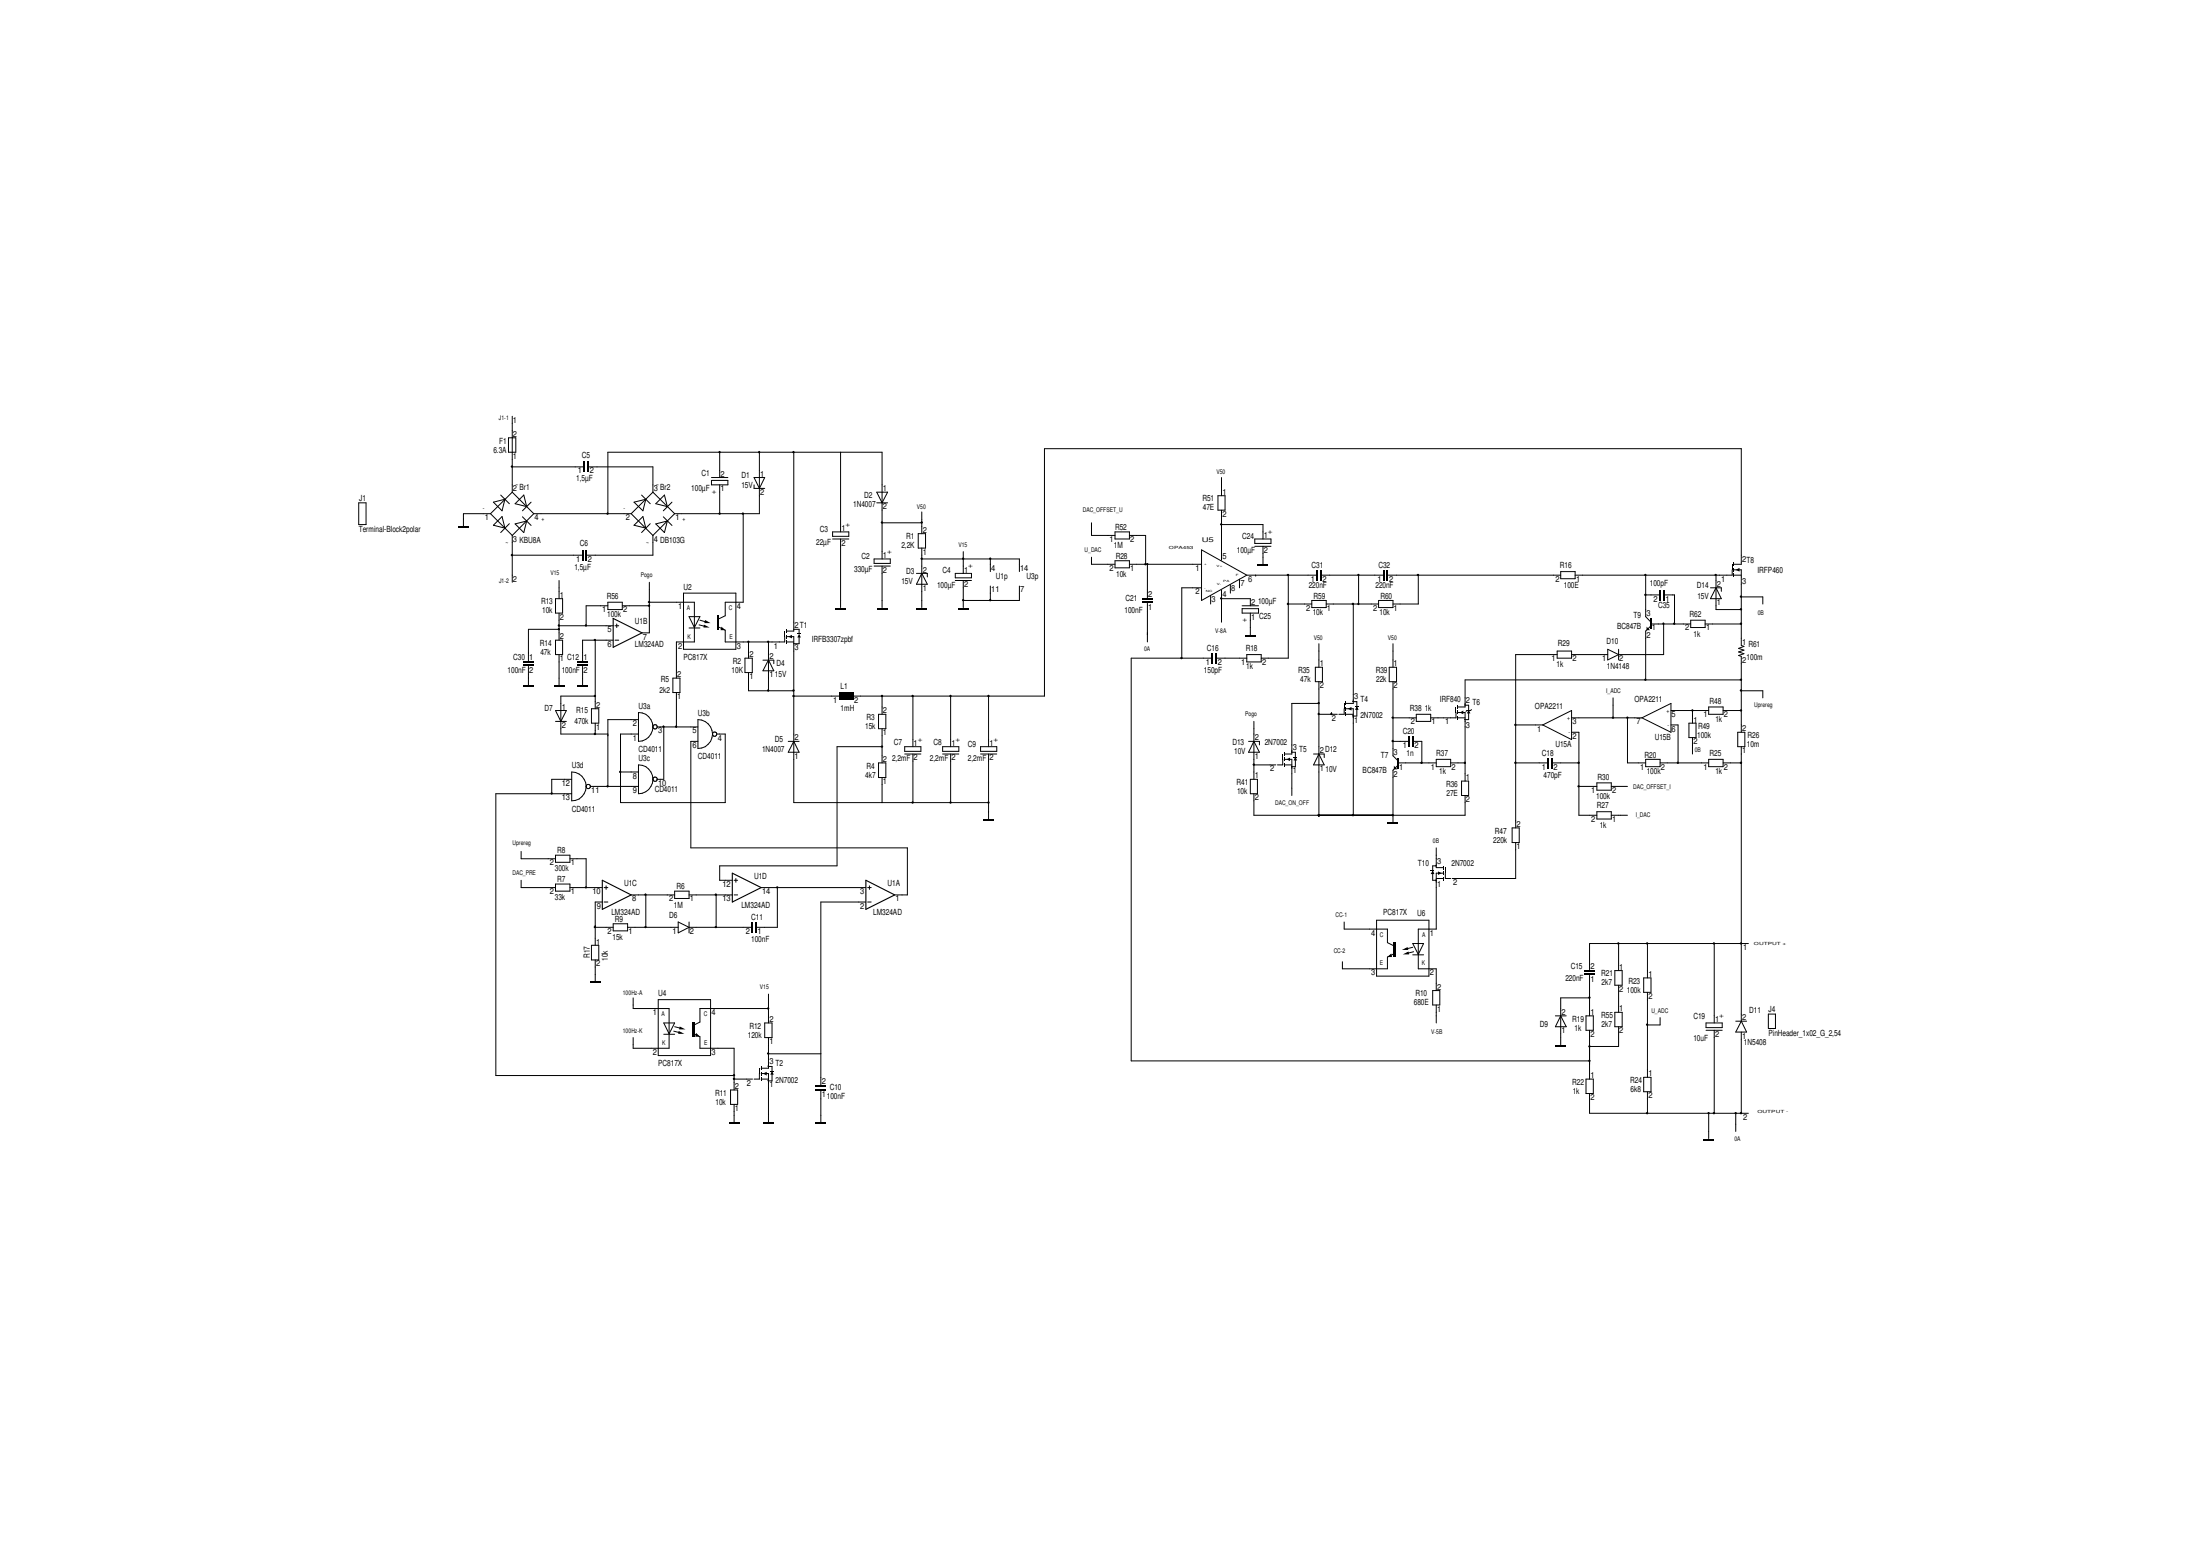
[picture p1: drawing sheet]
<svg xmlns="http://www.w3.org/2000/svg" width="420mm" height="297mm" viewBox="0 0 420 297" stroke-linecap="round" stroke-linejoin="round" font-family="sans-serif">
<g fill="none" stroke="#000" stroke-width=".34">
<path d="M111.5 88v2.1M112.2 88v2.1M87.4 100.6h2.1M111.2 104.9v2.1M111.8 104.9v2.1M217.9 114.2h2.1M217.9 114.9h2.1M239.9 107.8h2.1M251.3 108.7v2M252 108.7v2M264.1 108.7v2M264.8 108.7v2"/>
<path d="M316.8 112.5v2.1M317.5 112.5v2.1M99.8 127h2.1M99.8 126.3h2.1M110.1 127h2.1M110.1 126.3h2.1M231.4 124.5v2.1M232 124.5v2.1M237.6 121.3h2M187.6 156.4h2.1M264.8 157.1h2M268.9 140.4v2.1"/>
<path d="M269.6 140.4v2.1M295.4 144.5v2.1M296.1 144.5v2.1M144.2 175.9v2.1M112.5 187.4h2.1M296.8 199.5h2.1M302.3 185.2h2.1M302.3 185.9h2.1M139.1 214.3h2M145.6 214.3h2.1M155.6 214.3h2M155.6 207.2h2"/>
<path d="M155.6 207.9h2"/>
</g>
<g fill="none" stroke="#000" stroke-width=".19">
<path d="M97.7 79.4v14.5M68.5 95.9h1.3v4.2h-1.3zM93.6 98h-5.2v2.4M93.6 98l4.1 4.2M94.1 95.8l2.3-.6-.6 2.3zM95.5 94.4l1.7 1.7M97 83.5h1.4v2.8h-1.4zM97.2 99.9l-1.7 1.7M97.7 89.1h13.6M97.7 93.9l4.2 4.1M97.7 93.9l-4.1 4.1M98.3 99.9l2.2-.5-.6 2.2z"/>
<path d="M98.3 96.1l1.6-1.7 .6 2.2zM99.7 98.6l1.6 1.6M101.3 95.8l-1.6 1.7M101.9 98h18.5M101.9 98l-4.2 4.2M112.4 89.1h12.2v4.8M116 98v-11.7h52.3v20.3M120.4 98l4.2 4.2M121 95.8l2.2-.6-.5 2.3zM122.4 94.4l1.7 1.7M124.1 99.9l-1.7 1.7M124.6 93.9l4.1 4.1"/>
<path d="M124.6 93.9l-4.2 4.1M125.1 99.9l2.2-.5-.5 2.2zM125.1 96.1l1.7-1.7 .5 2.2zM126.6 98.6l1.6 1.6M128.2 95.8l-1.6 1.7M128.7 98l-4.1 4.2M135.8 91.1h3.1M135.8 91.7h3.1v.8h-3.1zM137.3 86.3v4.8M137.3 92.5v5.5M141.8 98v16.9h-3.4v2.6l-1.2 .5M143.9 92.5v.7h2"/>
<path d="M143.9 91.1h2l-1 2.1zM144.9 86.3v11.7h-16.2M151.5 86.3v34.1h-1.4M160.4 86.3v15.2M167.3 95.9h2.1M167.3 93.9h2.1l-1.1 2zM168.3 99.7h7.6M175.9 97.7v4.1M208.3 99.7v2.5h4.5M232.4 94.6h1.4v2.7h-1.4zM233.1 91.1v3.5M233.1 97.3v9.6"/>
<path d="M94.1 100.2l1.7-1.6 .6 2.2zM97.7 102.2v8.9M97.7 105.9h13.3M106 114.2h1.4v2.8h-1.4zM106.7 110.7v3.5M106.7 117v5.1M106.7 119.4h10.3M116 115.6h-4.2v3.8M116 114.9h2.7v1.4h-2.7zM117.3 119.4h.8M117.7 119v.7M118.7 115.6h5.2"/>
<path d="M121 100.2l1.7-1.6 .5 2.2zM123.9 114.9h8.6v7.6h-3.4v6.9M123.9 111.1v9.6h-1.4M124.6 102.2v3.7h-12.6M130.4 113.2h10v10.7h-10zM131.5 119.8h2.1M131.5 117.6h2.1l-1.1 2.1zM133.4 119.2l1.3 .3M133.6 118.3l1.3 .4M137.2 119.7l1.2 .5v2.3h11.3v-1M158.9 102.8h3.1M158.9 101.5h3.1v.8h-3.1z"/>
<path d="M160.4 102.8v13.1M166.8 108h3.1M166.8 106.6h3.1v.9h-3.1zM168.3 108v7.9M174.9 109.4h2.1v.7M175.2 101.8h1.4v2.8h-1.4zM175.9 106.6h18.6v2.5M175.9 104.6v11.3M175.9 109.4l1.1 2.1h-2.1zM182.3 110.7h3.1M182.3 109.4h3.1v.8h-3.1zM183.8 105.2v4.2"/>
<path d="M183.8 110.7v5.2M189 106.6v2.5M189 111.8v2.8M194.5 111.8v2.8h-10.7M208.3 106.3v1.4h4.5M212.8 101.5h2.7v1.3h-2.7zM212.8 107h2.7v1.3h-2.7zM215.5 107.7h13.7M215.5 102.2h3.1v5.5M218.9 107.7v6.3M218.9 115.1v7.4M229.2 112.1h-3.7v13.5"/>
<path d="M229.3 104.9l8.6 4.8-8.6 4.9zM231 113.6v1.6M233.1 114.2h5.5v1.4M233.1 100.1h7.9v2.7M233.1 112.6v6.1M234.8 111.5v1.7M236.5 110.5v1.6M237 115.6h3.2M237 116.1h3.2v.9h-3.2zM238 109.7h13.2M238.6 117v4.1M239.4 104.2h3.1"/>
<path d="M239.4 102.8h3.1v.9h-3.1zM239.6 109.7h.1M241 104.2v3.5M245.8 109.7v15.9h-5.1M245.8 115.2h4.5M250.3 114.6h2.8v1.3h-2.8zM252.2 109.7h11.7M253.1 115.2h10M258.2 115.2v19h-1.4M259.2 109.7v5.5M263.1 114.6h2.7v1.3h-2.7zM264.9 109.7h32.9"/>
<path d="M270.6 109.7v5.5h-4.8M297.8 109.1h2.8v1.3h-2.8zM314 113.5h2.6M314 109.7v7.9l1 1.1M315 119.4l-1 1v9.3M315 119h7.6M317.5 119v5.9h-8.6M317.6 113.5h1.9v5.5M322.6 118.3h2.8v1.4h-2.8zM325.4 119h6.9M326.4 112.1h2.1v.7M327.4 109.7v6.6h4.9"/>
<path d="M327.4 112.1l1.1 2.1h-2.1zM330.5 108.7v1h-29.9M330.9 107.7h1.4v-22.1h-133v47.2h-36.5M330.9 108.7h1.4v14.4l.5 .2-1 .4 1 .3-1 .4 1 .3-1 .4 .5 .1v14.5M330.9 109.7h1.4M332.3 113.9h4.1v1.3M100.8 127.1v3.6M106 122.1h1.4v2.8h-1.4zM106 135.6h2.1l-1.1 2zM106 137.6h2.1M106.7 120.1h-5.9v6M106.7 124.9v5.8"/>
<path d="M111.2 127.1v3.6M112.9 135.2h1.4v2.8h-1.4zM113.6 122.1v13.1M113.6 138v2M113.6 132.8h-6.6v7.2h9M117 122.1h-5.8v4M117.3 122.1h.8M121.8 137.3h-5.8v12.7M121.8 135.9a2.75 2.75 0 0 1 2.8 2.8 2.75 2.75 0 0 1-2.8 2.7zM125.4 138.7h7.8M126.7 138.7v10h-1.3M128.4 129.4h1.4v2.7h-1.4z"/>
<path d="M129.1 132.1v6.6M133.2 137.3a2.75 2.75 0 0 1 2.8 2.7 2.75 2.75 0 0 1-2.8 2.8zM142.2 125.6h1.4v2.7h-1.4zM142.8 122.5v3.1M142.8 128.3v3.5h8.7M145.6 125.9h2.1v.7M146.6 122.5v9.3M146.6 125.9l1.1 2.1h-2.1zM150.1 121.5h1.4v31.6h37.1M150.1 122.5h1.4M151.5 132.8h8.6M151.5 120.1h1v.8"/>
<path d="M152.5 121.5v1.3h-1M167.6 136.3h1.4v2.7h-1.4zM168.3 132.8v3.5M168.3 139v6.5M174.2 132.8v9.7M181.4 132.8v9.7M188.6 132.8v9.7M231.2 125.6h-15.3v76.8h87.4M232.2 125.6h5.7M237.9 124.9h2.8v1.4h-2.8zM239.3 137.6v11.1M251 127.3h1.3v2.7h-1.3z"/>
<path d="M251.7 134.2h-5.2v9.6h-1.3M251.7 136.3h3.5M251.7 122.8v4.5M251.7 130v25.5M254.1 135.9v.4M256.5 135.2v1.1h-1M256.8 136.3h1.4M256.8 135.2h1.4v20.3M258.2 133.9h.7v2.7h-.7M265.1 127.3h1.4v2.7h-1.4zM265.8 136.9h4.5M265.8 122.8v4.5"/>
<path d="M265.8 130v14.2l1 1M270.3 136.3h2.7v1.3h-2.7zM277.8 135.9v1h-4.8M278.2 136.9h1.4M278.2 135.9h1.4v13.1M279.6 134.5h.6v2.8h-.6M280.8 135.4l-.2 .2h-.7l-.2 .1M289.2 138.3h5.2M294.4 138.3l5.5-2.7v5.5zM297.1 124.2h2.8v1.4h-2.8zM297.1 124.9h-7.9v33M299.9 136.9h13.4"/>
<path d="M299.9 139.7h1.4v15.8h3.4M299.9 124.9h6.9M306.8 123.9l2.1 1-2.1 1zM307.8 133.1v3.8M308.9 123.9v2M310.6 136.9v8.6h3.4M313.3 136.9l5.6-2.7v5.5zM318.9 138.3h1.3v7.2M318.9 135.6h7.2M322.3 138h1.3v2.7h-1.3zM323 135.6v2.4M326.1 134.9h2.7v1.4h-2.7z"/>
<path d="M328.8 135.6h3.5M331.6 139.7h1.4v2.8h-1.4zM332.3 131.8h4.1v1.3M332.3 129.7h-52.7v5.2h-1.4M109.1 151.4h-14.5v53.8h45.5M109.1 148.7h-3.8v2.7M109.1 147.3a2.75 2.75 0 0 1 2.7 2.7 2.75 2.75 0 0 1-2.7 2.8zM112.6 150h9.2M118.4 147.3h3.4M121.8 145.9a2.75 2.75 0 0 1 2.8 2.8 2.75 2.75 0 0 1-2.8 2.7zM121.8 140h-3.4v13.1h20v-13.1h-1.6M133.2 141.4h-1.4v20.4h41.3v8.9h-2.4"/>
<path d="M150.4 141.4h2.1M151.5 141.4l1 2.1h-2.1zM167.6 145.5h1.4v2.8h-1.4zM168.3 142.5h-8.6v22.7h-22.4v2.7h2.4M168.3 148.3v4.8M172.6 143.8h3.1M172.6 142.5h3.1v.8h-3.1zM174.2 143.8v9.3M179.9 143.8h3.1M179.9 142.5h3.1v.8h-3.1zM181.4 143.8v9.3M187.1 143.8h3.1"/>
<path d="M187.1 142.5h3.1v.8h-3.1zM188.6 143.8v12.5M238.3 141.4h2v.7M238.6 148.7h1.3v2.7h-1.3zM239.3 151.4v4.1h40.3v-3.7M239.3 141.4l1 2.1h-2zM239.3 145.9h4.2M244.8 144.9v1h-1M245.2 144.9h1.3v6.9M245.2 145.9h1.3M246.5 143.5h.7v2.8h-.7M250.7 143.8h2v.7"/>
<path d="M251.7 155.5h.1M251.7 143.8l1 2.1h-2zM265.8 141.4h2.9M266.8 145.5h7.3M266.8 145.9l-1 1v10M269.7 141.4h1.6v4.1M274.1 144.9h2.7v1.4h-2.7zM276.8 145.5h2.8M278.9 149h1.3v2.8h-1.3zM288.5 157.9h1.4v2.8h-1.4zM289.2 145.5h6M296.3 145.5h5"/>
<path d="M301.3 150h3.4M304.7 149.4h2.8v1.3h-2.8zM304.7 154.9h2.8v1.4h-2.8zM307.5 150h3.1M307.5 155.5h3.1M314 144.9h2.8v1.4h-2.8zM316.8 145.5h9.3M323 140.7v3.1M326.1 144.9h2.7v1.4h-2.7zM328.8 145.5h3.5M332.3 142.5v52.3M99.4 162.4v1.4h6.6"/>
<path d="M99.4 167.9v1.4h6.6M106 163.2h2.8v1.3h-2.8zM106 168.7h2.8v1.3h-2.8zM108.8 163.8h3v5.5M108.8 169.3h6.1M113.6 176.9h3.4M114.9 172.1h-1.3v8.2M115.3 169.3h.7M115.3 172.1h.7M115.7 169v.7M117 176.2h2.8v1.4h-2.8zM119.8 176.9h9.6"/>
<path d="M120.4 170.7h8.3M123.2 170.7v6.2M128.7 170h2.8v1.4h-2.8zM129.4 175.9l2.1 1-2.1 1.1zM131.5 176.9h11.8M131.5 175.9v2.1M131.5 170.7h8.2M136.7 170.7v6.2M140.1 167.9h.7M140.1 170.7h.7M140.4 167.6v.7M145.2 169.3h20"/>
<path d="M148.3 169.3v7.6h-3.9M165.2 172.1h-8.6v35M165.6 169.3h.6M165.6 172.1h.6M165.9 169v.7M256.5 175.9v1.3h8.3v2.6l1.1 .6M262.7 175.6h10v10.6h-10zM274.1 161.8v3.7h1.3M274.1 165.2h-.7v2.7h.7M274.1 167.6h1.3M275.4 166.6h-1.3v10.6h-3.5v7.6h3.5v4.2M275.8 166.6v1h1"/>
<path d="M289.2 160.7v6.9h-12.1M112.9 180.3h1.4v2.8h-1.4zM113.6 183.1v4.1M120.8 190.4v2h6.9v7.6h-6.9v-2M125.6 190.7h10v10.7h-10zM126.7 195.2h2l-1 2zM126.7 197.3h2M128.6 196.7l1.3 .4M128.7 195.9l1.4 .3M132.5 197.2l1.1 .6v2.2h6.5v7.9M145.9 195.2h1.4v2.8h-1.4zM146.6 189.7v5.5"/>
<path d="M146.6 198v5.8h-1.4M146.6 192.4h-13v2.6l-1.1 .5M265.9 182l-1.1 .6v2.2h-8.6v-1.3M269.6 180.7l-1.4 .4M269.6 182.2h2.1M269.6 180h2.1l-1.1 2.1zM269.7 181.6l-1.3 .3M273.4 189h1.3v2.7h-1.3zM274.1 191.7v3.5M296.8 193.8h2.1M297.8 193.8l1.1 2.1h-2.1zM302.6 193.8h1.4v2.8h-1.4z"/>
<path d="M303.3 190.4h-5.5v8.9M303.3 186.1v7.7M303.3 196.6v9.3M308.1 185.2h1.4v2.8h-1.4zM308.1 193.1h1.4v2.8h-1.4zM308.9 180v5.2M308.9 188v5.1M308.9 195.9v3.7h-5.6M313.6 186.6h1.4v2.7h-1.4zM314.4 180v6.6M314.4 189.3v16.2M316.8 194.1v1.4h-2.4"/>
<path d="M325.5 196.6h3.1M325.5 195.2h3.1v.8h-3.1zM327.1 180v15.2M327.1 196.6v15.8M331.2 194.8h2.1M332.3 196.9v15.5M332.3 194.8l1 2.1h-2.1zM333.6 180h-30.3v5M337.4 193.5h1.4v2.7h-1.4zM139.4 207.9h1.4v2.8h-1.4zM140.1 205.9h3.5M140.1 210.7v3.4"/>
<path d="M144.9 204.8v1.1h-1M145.2 205.9h1.4M145.2 204.8h1.4v9.3M146.6 203.5h.7v2.7h-.7M146.6 201h10M156.6 208.1v6M302.6 205.9h1.4v2.7h-1.4zM303.3 208.6v3.8h30.3M313.6 205.5h1.4v2.8h-1.4zM314.4 208.3v4.1M326.1 212.4v4.8M331.2 212.4v3.5"/>
<circle cx="125" cy="138.7" r=".41"/>
<circle cx="112.3" cy="150.1" r=".41"/>
<circle cx="125" cy="148.7" r=".41"/>
<circle cx="136.4" cy="140.1" r=".42"/>
</g>
<g fill="#000">
<path d="M134.3 119.2l1.1 .5h-1.2zM134.5 118.3l1.1 .6h-1.2zM331.2 108.7l.7-.4v.8zM137.7 119.5l.7 .7h-.9zM150.4 121.5l.7-.4v.7zM152.5 120.9l.3 .7h-.7zM257.2 135.2l.7-.3v.7zM258.9 134.7l.3 .7h-.6zM278.6 135.9l.6-.3v.7zM280.2 135.4l.4 .7h-.7zM314.2 119.5l.7 .7h-.7zM245.5 144.9l.7-.4v.7z"/>
<path d="M247.2 144.4l.3 .7h-.7zM266 146.1l.7 .7h-.7zM273.4 166.1l.3 .7h-.7zM274.4 166.2l.7 .4-.7 .3zM129.5 196.7l1.1 .5h-1.2zM129.7 195.8l1.1 .6h-1.2zM132.8 197.1l.8 .7h-.9zM264.8 182.6l.7-.7 .1 .7zM267.5 181.2l1.1-.5 .1 .5zM267.7 182.1l1.1-.6 .1 .6zM145.6 204.8l.7-.3v.7zM147.3 204.3l.4 .7h-.7z"/>
<path d="M97.5 88.9h.3v.3h-.3z" fill-rule="evenodd"/>
<path d="M115.8 97.8h.3v.3h-.3z" fill-rule="evenodd"/>
<path d="M137.2 97.8h.3v.3h-.3z" fill-rule="evenodd"/>
<path d="M137.2 86.1h.3v.3h-.3z" fill-rule="evenodd"/>
<path d="M141.6 97.8h.3v.3h-.3z" fill-rule="evenodd"/>
<path d="M144.7 86.1h.3v.3h-.3z" fill-rule="evenodd"/>
<path d="M151.3 86.1h.3v.3h-.3z" fill-rule="evenodd"/>
<path d="M168.1 99.5h.4v.3h-.4z" fill-rule="evenodd"/>
<path d="M175.7 99.5h.3v.3h-.3z" fill-rule="evenodd"/>
<path d="M97.5 105.7h.3v.4h-.3z" fill-rule="evenodd"/>
<path d="M106.5 119.2h.3v.3h-.3z" fill-rule="evenodd"/>
<path d="M111.6 119.2h.4v.3h-.4z" fill-rule="evenodd"/>
<path d="M123.7 115.4h.3v.3h-.3z" fill-rule="evenodd"/>
<path d="M123.7 114.7h.3v.3h-.3z" fill-rule="evenodd"/>
<path d="M175.7 106.4h.3v.3h-.3z" fill-rule="evenodd"/>
<path d="M183.6 106.4h.3v.3h-.3z" fill-rule="evenodd"/>
<path d="M183.6 114.3h.3v.3h-.3z" fill-rule="evenodd"/>
<path d="M188.8 106.4h.3v.3h-.3z" fill-rule="evenodd"/>
<path d="M188.8 114.3h.3v.3h-.3z" fill-rule="evenodd"/>
<path d="M218.4 107.5h.3v.3h-.3z" fill-rule="evenodd"/>
<path d="M218.8 107.5h.3v.3h-.3z" fill-rule="evenodd"/>
<path d="M232.9 99.9h.3v.3h-.3z" fill-rule="evenodd"/>
<path d="M232.9 114h.3v.3h-.3z" fill-rule="evenodd"/>
<path d="M245.6 115.1h.3v.3h-.3z" fill-rule="evenodd"/>
<path d="M245.6 109.5h.3v.3h-.3z" fill-rule="evenodd"/>
<path d="M258 115.1h.3v.3h-.3z" fill-rule="evenodd"/>
<path d="M259.1 115.1h.3v.3h-.3z" fill-rule="evenodd"/>
<path d="M270.4 109.5h.3v.3h-.3z" fill-rule="evenodd"/>
<path d="M313.8 113.3h.3v.3h-.3z" fill-rule="evenodd"/>
<path d="M313.8 109.5h.3v.3h-.3z" fill-rule="evenodd"/>
<path d="M317.3 118.8h.3v.3h-.3z" fill-rule="evenodd"/>
<path d="M319.3 118.8h.3v.3h-.3z" fill-rule="evenodd"/>
<path d="M327.2 109.5h.3v.3h-.3z" fill-rule="evenodd"/>
<path d="M330.5 107.7h.1v1h-.1z" fill-rule="evenodd"/>
<path d="M330.8 109.4h.2v.7h-.2z" fill-rule="evenodd"/>
<path d="M330.8 108.3h.2v.8h-.2z" fill-rule="evenodd"/>
<path d="M330.8 107.3h.2v.7h-.2z" fill-rule="evenodd"/>
<path d="M332.1 113.7h.3v.3h-.3z" fill-rule="evenodd"/>
<path d="M332.1 118.8h.3v.3h-.3z" fill-rule="evenodd"/>
<path d="M332.1 116.1h.3v.3h-.3z" fill-rule="evenodd"/>
<path d="M106.5 119.9h.3v.3h-.3z" fill-rule="evenodd"/>
<path d="M113.4 132.6h.3v.3h-.3z" fill-rule="evenodd"/>
<path d="M113.4 121.9h.3v.3h-.3z" fill-rule="evenodd"/>
<path d="M126.4 138.5h.4v.3h-.4z" fill-rule="evenodd"/>
<path d="M128.9 138.5h.3v.3h-.3z" fill-rule="evenodd"/>
<path d="M142.7 122.3h.3v.3h-.3z" fill-rule="evenodd"/>
<path d="M146.4 131.6h.3v.3h-.3z" fill-rule="evenodd"/>
<path d="M146.4 122.3h.3v.3h-.3z" fill-rule="evenodd"/>
<path d="M149.6 120.4h.2v1.1h-.2z" fill-rule="evenodd"/>
<path d="M150 122.1h.2v.7h-.2z" fill-rule="evenodd"/>
<path d="M150 121.1h.2v.7h-.2z" fill-rule="evenodd"/>
<path d="M150 120.1h.2v.6h-.2z" fill-rule="evenodd"/>
<path d="M151.3 131.6h.3v.3h-.3z" fill-rule="evenodd"/>
<path d="M151.3 132.6h.3v.3h-.3z" fill-rule="evenodd"/>
<path d="M152.1 120.9h.7v.1h-.7z" fill-rule="evenodd"/>
<path d="M160.1 132.1h2.7v1.4h-2.7z" fill-rule="evenodd"/>
<path d="M168.1 132.6h.4v.3h-.4z" fill-rule="evenodd"/>
<path d="M174 132.6h.3v.3h-.3z" fill-rule="evenodd"/>
<path d="M181.2 132.6h.3v.3h-.3z" fill-rule="evenodd"/>
<path d="M188.5 132.6h.3v.3h-.3z" fill-rule="evenodd"/>
<path d="M225.3 125.4h.3v.3h-.3z" fill-rule="evenodd"/>
<path d="M251.5 136.1h.3v.3h-.3z" fill-rule="evenodd"/>
<path d="M251.5 134h.3v.3h-.3z" fill-rule="evenodd"/>
<path d="M253.9 136.1h.3v.3h-.3z" fill-rule="evenodd"/>
<path d="M256.4 134.2h.2v1h-.2z" fill-rule="evenodd"/>
<path d="M256.8 135.9h.1v.7h-.1z" fill-rule="evenodd"/>
<path d="M256.8 134.9h.1v.7h-.1z" fill-rule="evenodd"/>
<path d="M256.8 133.9h.1v.6h-.1z" fill-rule="evenodd"/>
<path d="M258.1 136.5h.2v.1h-.2z" fill-rule="evenodd"/>
<path d="M258.1 133.7h.2v.2h-.2z" fill-rule="evenodd"/>
<path d="M258.6 134.7h.6v.2h-.6z" fill-rule="evenodd"/>
<path d="M265.6 136.8h.3v.3h-.3z" fill-rule="evenodd"/>
<path d="M277.7 134.9h.2v1h-.2z" fill-rule="evenodd"/>
<path d="M278.1 136.6h.2v.7h-.2z" fill-rule="evenodd"/>
<path d="M278.1 135.6h.2v.7h-.2z" fill-rule="evenodd"/>
<path d="M278.1 134.5h.2v.7h-.2z" fill-rule="evenodd"/>
<path d="M279.5 137.2h.1v.2h-.1z" fill-rule="evenodd"/>
<path d="M279.5 134.4h.1v.2h-.1z" fill-rule="evenodd"/>
<path d="M289 138.1h.3v.3h-.3z" fill-rule="evenodd"/>
<path d="M307.6 136.8h.3v.3h-.3z" fill-rule="evenodd"/>
<path d="M310.4 136.8h.3v.3h-.3z" fill-rule="evenodd"/>
<path d="M313.8 129.5h.3v.3h-.3z" fill-rule="evenodd"/>
<path d="M322.8 135.4h.3v.3h-.3z" fill-rule="evenodd"/>
<path d="M332.1 131.6h.3v.3h-.3z" fill-rule="evenodd"/>
<path d="M332.1 129.5h.3v.3h-.3z" fill-rule="evenodd"/>
<path d="M332.1 135.4h.3v.3h-.3z" fill-rule="evenodd"/>
<path d="M105.1 151.2h.3v.3h-.3z" fill-rule="evenodd"/>
<path d="M113.4 139.9h.3v.3h-.3z" fill-rule="evenodd"/>
<path d="M115.8 149.9h.3v.3h-.3z" fill-rule="evenodd"/>
<path d="M118.2 147.1h.3v.3h-.3z" fill-rule="evenodd"/>
<path d="M168.1 142.3h.4v.3h-.4z" fill-rule="evenodd"/>
<path d="M174 152.9h.3v.4h-.3z" fill-rule="evenodd"/>
<path d="M181.2 152.9h.3v.4h-.3z" fill-rule="evenodd"/>
<path d="M188.5 152.9h.3v.4h-.3z" fill-rule="evenodd"/>
<path d="M239.1 145.7h.3v.3h-.3z" fill-rule="evenodd"/>
<path d="M244.7 143.8h.2v1.1h-.2z" fill-rule="evenodd"/>
<path d="M245.1 145.5h.1v.8h-.1z" fill-rule="evenodd"/>
<path d="M245.1 144.5h.1v.7h-.1z" fill-rule="evenodd"/>
<path d="M245.1 143.5h.1v.7h-.1z" fill-rule="evenodd"/>
<path d="M246.4 146.1h.2v.2h-.2z" fill-rule="evenodd"/>
<path d="M246.4 143.4h.2v.1h-.2z" fill-rule="evenodd"/>
<path d="M246.8 144.4h.8v.1h-.8z" fill-rule="evenodd"/>
<path d="M251.5 155.4h.3v.3h-.3z" fill-rule="evenodd"/>
<path d="M251.5 155.4h.3v.3h-.3z" fill-rule="evenodd"/>
<path d="M258 155.4h.3v.3h-.3z" fill-rule="evenodd"/>
<path d="M265.6 141.2h.3v.3h-.3z" fill-rule="evenodd"/>
<path d="M265.6 155.4h.3v.3h-.3z" fill-rule="evenodd"/>
<path d="M271.1 145.4h.3v.3h-.3z" fill-rule="evenodd"/>
<path d="M279.4 145.4h.3v.3h-.3z" fill-rule="evenodd"/>
<path d="M289 145.4h.3v.3h-.3z" fill-rule="evenodd"/>
<path d="M301.1 145.4h.3v.3h-.3z" fill-rule="evenodd"/>
<path d="M301.1 149.9h.3v.3h-.3z" fill-rule="evenodd"/>
<path d="M320 145.4h.3v.3h-.3z" fill-rule="evenodd"/>
<path d="M332.1 145.4h.3v.3h-.3z" fill-rule="evenodd"/>
<path d="M113.4 176.7h.3v.3h-.3z" fill-rule="evenodd"/>
<path d="M123 176.7h.3v.3h-.3z" fill-rule="evenodd"/>
<path d="M123 170.5h.3v.3h-.3z" fill-rule="evenodd"/>
<path d="M136.4 176.7h.3v.3h-.3z" fill-rule="evenodd"/>
<path d="M136.4 170.5h.3v.3h-.3z" fill-rule="evenodd"/>
<path d="M148.2 169.1h.3v.3h-.3z" fill-rule="evenodd"/>
<path d="M273 166.1h.7v.1h-.7z" fill-rule="evenodd"/>
<path d="M273.9 167.8h.2v.2h-.2z" fill-rule="evenodd"/>
<path d="M273.9 165.1h.2v.2h-.2z" fill-rule="evenodd"/>
<path d="M275.4 167.3h.1v.6h-.1z" fill-rule="evenodd"/>
<path d="M275.4 166.2h.1v.7h-.1z" fill-rule="evenodd"/>
<path d="M275.4 165.2h.1v.7h-.1z" fill-rule="evenodd"/>
<path d="M275.7 165.5h.1v1.1h-.1z" fill-rule="evenodd"/>
<path d="M146.4 192.2h.3v.3h-.3z" fill-rule="evenodd"/>
<path d="M303.1 199.5h.4v.3h-.4z" fill-rule="evenodd"/>
<path d="M303.1 190.2h.4v.3h-.4z" fill-rule="evenodd"/>
<path d="M308.6 179.8h.4v.3h-.4z" fill-rule="evenodd"/>
<path d="M314.2 179.8h.3v.3h-.3z" fill-rule="evenodd"/>
<path d="M314.2 195.3h.3v.3h-.3z" fill-rule="evenodd"/>
<path d="M326.9 179.8h.3v.3h-.3z" fill-rule="evenodd"/>
<path d="M332.1 179.8h.3v.3h-.3z" fill-rule="evenodd"/>
<path d="M139.9 205.7h.3v.3h-.3z" fill-rule="evenodd"/>
<path d="M139.9 205h.3v.3h-.3z" fill-rule="evenodd"/>
<path d="M144.8 203.8h.2v1h-.2z" fill-rule="evenodd"/>
<path d="M145.2 205.5h.1v.7h-.1z" fill-rule="evenodd"/>
<path d="M145.2 204.5h.1v.7h-.1z" fill-rule="evenodd"/>
<path d="M145.2 203.5h.1v.6h-.1z" fill-rule="evenodd"/>
<path d="M146.5 206h.2v.2h-.2z" fill-rule="evenodd"/>
<path d="M146.5 203.3h.2v.2h-.2z" fill-rule="evenodd"/>
<path d="M146.4 200.8h.3v.3h-.3z" fill-rule="evenodd"/>
<path d="M147 204.3h.7v.2h-.7z" fill-rule="evenodd"/>
<path d="M303.1 202.2h.4v.3h-.4z" fill-rule="evenodd"/>
<path d="M314.2 212.2h.3v.3h-.3z" fill-rule="evenodd"/>
<path d="M325.9 212.2h.3v.3h-.3z" fill-rule="evenodd"/>
<path d="M326.9 212.2h.3v.3h-.3z" fill-rule="evenodd"/>
<path d="M331 212.2h.4v.3h-.4z" fill-rule="evenodd"/>
<path d="M332.1 212.2h.3v.3h-.3z" fill-rule="evenodd"/>
<circle cx="259.2" cy="109.7" r=".21"/>
<circle cx="111.8" cy="169.3" r=".21"/>
</g>
<path d="M266.1 179.8v2.8M132.2 195v2.8" fill="none" stroke="#000" stroke-width=".42"/>
<path d="M137.1 117.5v2.7M159.4 116.1h2.1M167.3 116.1h2.1M174.9 116.1h2.1M182.8 116.1h2.1M99.8 130.9h2.1M105.7 130.9h2M110.1 130.9h2.1M143.5 175.9v2.1M325 217.4h2.1" fill="none" stroke="#000" stroke-width=".38"/>
<path d="M315.1 118v2.1M266.8 144.5v2.1" fill="none" stroke="#000" stroke-width=".3"/>
<path d="M117 118l5.5 2.7-5.5 2.8zM114.9 167.9l5.5 2.8-5.5 2.8zM139.7 166.6l5.5 2.7-5.5 2.8zM165.2 167.9l5.5 2.8-5.5 2.8z" fill="none" stroke="#000" stroke-width=".21"/>
<g font-size="1.6">
<text x="97.9" y="83.4">2</text>
<text x="97.9" y="80.6">1</text>
<text x="94.1" y="86.4">6.3A</text>
<text x="95.2" y="84.6">F1</text>
<text x="97.9" y="87.5">1</text>
<text x="111" y="87.3">C5</text>
<text x="68.5" y="95.6">J1</text>
<text x="97.9" y="93.7">2 Br1</text>
<text x="109.9" y="91.8">1,5µF</text>
<text x="110.3" y="90.3">1</text>
<text x="112.5" y="90.3">2</text>
<text x="124.8" y="93.7">3 Br2</text>
<text x="131.9" y="93.6">100µF</text>
<text x="133.9" y="90.8">C1</text>
<text x="136.7" y="94.2" transform="rotate(-90 136.7 94.2)">+</text>
<text x="137.5" y="91">2</text>
<text x="137.5" y="93.7">1</text>
<text x="141.5" y="93.2">15V</text>
<text x="141.5" y="91.1">D1</text>
<text x="145.1" y="94.4">2</text>
<text x="145.1" y="91">1</text>
<text x="164.9" y="94.9">D2</text>
<text x="168.5" y="93.7">1</text>
<text x="229.4" y="95.6">R51</text>
<text x="233.3" y="94.4">1</text>
<text x="68.5" y="101.5">Terminal-Block2polar</text>
<text x="92.5" y="99.3">1</text>
<text x="102" y="99.3">4</text>
<text x="119.4" y="99.3">2</text>
<text x="128.9" y="99.3">1</text>
<text x="156.5" y="101.5">C3</text>
<text x="160.6" y="101.3">1</text>
<text x="162.2" y="100.5" transform="rotate(-90 162.2 100.5)">+</text>
<text x="162.8" y="96.6">1N4007</text>
<text x="168.5" y="97.2">2</text>
<text x="176.1" y="101.6">2</text>
<text x="212.8" y="101.1">R52</text>
<text x="229.5" y="97.4">47E</text>
<text x="233.3" y="98.6">2</text>
<text x="242.8" y="101.9" transform="rotate(-90 242.8 101.9)">+</text>
<text x="97.9" y="103.4">3 KBU8A</text>
<text x="109.9" y="107.2">1</text>
<text x="110.7" y="104.2">C6</text>
<text x="112.2" y="107.2">2</text>
<text x="124.8" y="103.4">4 DB103G</text>
<text x="155.7" y="103.9">22µF</text>
<text x="160.6" y="104.1">2</text>
<text x="164.4" y="106.6">C2</text>
<text x="168.5" y="106.5">1</text>
<text x="170.1" y="105.6" transform="rotate(-90 170.1 105.6)">+</text>
<text x="172" y="104.6">2,2K</text>
<text x="172.9" y="102.9">R1</text>
<text x="176.1" y="105.8">1</text>
<text x="211.7" y="103.4">1</text>
<text x="212.6" y="104.6">1M</text>
<text x="212.9" y="106.7">R28</text>
<text x="215.7" y="103.4">2</text>
<text x="233.3" y="106.7">5</text>
<text x="236" y="105.6">100µF</text>
<text x="237" y="102.8">C24</text>
<text x="241.2" y="105.5">2</text>
<text x="241.2" y="102.7">1</text>
<text x="332.4" y="107.1">2T8</text>
<text x="97.9" y="111">2</text>
<text x="109.6" y="108.7">1,5µF</text>
<text x="130.4" y="112.5">U2</text>
<text x="163" y="109.1">330µF</text>
<text x="168.5" y="109.3">2</text>
<text x="172" y="111.5">15V</text>
<text x="172.9" y="109.4">D3</text>
<text x="176.1" y="109.2">2</text>
<text x="176.1" y="112.7">1</text>
<text x="178.8" y="112.1">100µF</text>
<text x="179.9" y="109.4">C4</text>
<text x="184" y="112">2</text>
<text x="184" y="109.2">1</text>
<text x="185.6" y="108.4" transform="rotate(-90 185.6 108.4)">+</text>
<text x="189.1" y="108.9">4</text>
<text x="189.1" y="113">11</text>
<text x="190" y="110.4">U1p</text>
<text x="194.6" y="108.9">14</text>
<text x="194.6" y="113">7</text>
<text x="195.9" y="110.4">U3p</text>
<text x="211.7" y="108.9">2</text>
<text x="213" y="110.1">10k</text>
<text x="215.7" y="108.9">1</text>
<text x="219.1" y="113.9">2</text>
<text x="228.1" y="113.4">2</text>
<text x="228.1" y="108.9">1</text>
<text x="233.3" y="113.8">4</text>
<text x="234.9" y="112.8">8</text>
<text x="236.7" y="111.8">7</text>
<text x="238.2" y="111">6</text>
<text x="249.7" y="112.2">220nF</text>
<text x="250.1" y="111">1</text>
<text x="250.3" y="108.4">C31</text>
<text x="252.3" y="111">2</text>
<text x="262.5" y="112.2">220nF</text>
<text x="262.8" y="111">1</text>
<text x="263" y="108.4">C32</text>
<text x="265.1" y="111">2</text>
<text x="296.8" y="111">2</text>
<text x="297.6" y="108.4">R16</text>
<text x="298.4" y="112.2">100E</text>
<text x="300.7" y="111">1</text>
<text x="314.8" y="111.8">100pF</text>
<text x="323.8" y="112.2">D14</text>
<text x="327.6" y="112">2</text>
<text x="328.5" y="111">1</text>
<text x="332.4" y="111.3">3</text>
<text x="335.4" y="109.4">IRFP460</text>
<text x="103.3" y="115.2">R13</text>
<text x="103.5" y="117">10k</text>
<text x="106.8" y="118.2">2</text>
<text x="106.8" y="114">1</text>
<text x="114.9" y="116.8">1</text>
<text x="115.8" y="114.3">R56</text>
<text x="115.9" y="117.7">100k</text>
<text x="118.9" y="116.8">2</text>
<text x="121.2" y="119">U1B</text>
<text x="129.4" y="116.1">1</text>
<text x="140.6" y="116.1">4</text>
<text x="151.6" y="119.9">2T1</text>
<text x="214.6" y="117">100nF</text>
<text x="214.8" y="114.6">C21</text>
<text x="219.1" y="116.3">1</text>
<text x="231.2" y="114.9">3</text>
<text x="237.9" y="118.7" transform="rotate(-90 237.9 118.7)">+</text>
<text x="238.8" y="115.4">2</text>
<text x="238.8" y="118.2">1 C25</text>
<text x="240.1" y="115.3">100µF</text>
<text x="249.3" y="116.5">2</text>
<text x="250.5" y="117.3">10k</text>
<text x="250.7" y="114.2">R59</text>
<text x="253.2" y="116.5">1</text>
<text x="262" y="116.5">2</text>
<text x="263.2" y="117.3">10k</text>
<text x="263.4" y="114.2">R60</text>
<text x="265.9" y="116.5">1</text>
<text x="308.6" y="120">BC847B</text>
<text x="311.7" y="118">T9</text>
<text x="314.2" y="117.5">3</text>
<text x="315.6" y="114.8">2</text>
<text x="316.4" y="116">C35</text>
<text x="317.8" y="114.8">1</text>
<text x="322.4" y="117.7">R62</text>
<text x="323.9" y="114.3">15V</text>
<text x="327.6" y="115.4">1</text>
<text x="97.9" y="125.9">C30</text>
<text x="101" y="125.9">1</text>
<text x="103" y="123.2">R14</text>
<text x="103.1" y="124.9">47k</text>
<text x="106.8" y="122">2</text>
<text x="111.3" y="125.9">1</text>
<text x="116" y="120.6">5</text>
<text x="116" y="123.4">6</text>
<text x="121.2" y="123.5">LM324AD</text>
<text x="122.7" y="122">7</text>
<text x="129.4" y="123.7">2</text>
<text x="130.4" y="125.9">PC817X</text>
<text x="140.6" y="123.7">3</text>
<text x="143" y="125.4">2</text>
<text x="146.8" y="125.8">2</text>
<text x="147.7" y="123.7">1</text>
<text x="151.6" y="124.1">3</text>
<text x="154.9" y="122.5">IRFB3307zpbf</text>
<text x="230.3" y="124.2">C16</text>
<text x="237.7" y="124.2">R18</text>
<text x="297.3" y="123.2">R29</text>
<text x="306.6" y="122.9">D10</text>
<text x="314.2" y="121.7">2</text>
<text x="315.2" y="120.3">1</text>
<text x="321.6" y="120.3">2</text>
<text x="323.2" y="121.5">1k</text>
<text x="325.5" y="120.3">1</text>
<text x="332.4" y="123">1</text>
<text x="333.3" y="125.9">100m</text>
<text x="333.6" y="123.5">R61</text>
<text x="96.9" y="128.3">100nF 2</text>
<text x="106.8" y="126.2">1 C12</text>
<text x="107.2" y="128.3">100nF 2</text>
<text x="126.1" y="130.1">R5</text>
<text x="129.2" y="129.2">2</text>
<text x="139.6" y="128.4">10K</text>
<text x="139.9" y="126.7">R2</text>
<text x="143" y="129.6">1</text>
<text x="146.8" y="129.2">115V</text>
<text x="148.2" y="127">D4</text>
<text x="160.4" y="131.4">L1</text>
<text x="229.7" y="128.4">150pF</text>
<text x="230.1" y="126.8">1</text>
<text x="232.4" y="126.8">2</text>
<text x="236.9" y="126.8">1</text>
<text x="237.8" y="127.7">1k</text>
<text x="240.8" y="126.8">2</text>
<text x="247.7" y="128.4">R35</text>
<text x="248.1" y="130.1">47k</text>
<text x="251.8" y="131.3">2</text>
<text x="251.8" y="127.1">1</text>
<text x="262.5" y="128.4">R39</text>
<text x="262.6" y="130.1">22k</text>
<text x="265.9" y="131.3">2</text>
<text x="265.9" y="127.1">1</text>
<text x="296.1" y="126.2">1</text>
<text x="297" y="127.3">1k</text>
<text x="300.1" y="126.2">2</text>
<text x="305.7" y="126.2">1</text>
<text x="306.6" y="127.7">1N4148</text>
<text x="309" y="126.2">2</text>
<text x="332.4" y="126.5">2</text>
<text x="103.9" y="135.6">D7</text>
<text x="107.2" y="135.4">1</text>
<text x="109.9" y="136">R15</text>
<text x="113.7" y="135">2</text>
<text x="121.8" y="135.2">U3a</text>
<text x="125.9" y="132.2">2k2</text>
<text x="129.2" y="133.3">1</text>
<text x="133.2" y="136.6">U3b</text>
<text x="159" y="134.1">1</text>
<text x="160.4" y="135.6">1mH</text>
<text x="163" y="134.1">2</text>
<text x="165.4" y="137.3">R3</text>
<text x="168.5" y="136.1">2</text>
<text x="254.1" y="137.5">2</text>
<text x="258.4" y="137.8">1</text>
<text x="258.4" y="133.4">3</text>
<text x="259.6" y="136.9">2N7002</text>
<text x="259.6" y="133.9">T4</text>
<text x="269" y="135.6">R38</text>
<text x="271.9" y="135.6">1k</text>
<text x="274.7" y="133.9">IRF840</text>
<text x="279.7" y="134.1">2</text>
<text x="281" y="134.5">T6</text>
<text x="292.9" y="135.3">OPA2211</text>
<text x="311.9" y="133.9">OPA2211</text>
<text x="319" y="136.8">5</text>
<text x="323.1" y="137.8">1</text>
<text x="325" y="136.8">1</text>
<text x="326.2" y="134.2">R48</text>
<text x="327.3" y="137.7">1k</text>
<text x="329" y="136.8">2</text>
<text x="107.2" y="138.9">2</text>
<text x="109.6" y="138">470k</text>
<text x="113.7" y="139.2">1</text>
<text x="120.8" y="138.6">2</text>
<text x="120.8" y="141.3">1</text>
<text x="121.8" y="143.5">CD4011</text>
<text x="125.6" y="139.9">3</text>
<text x="132.2" y="142.7">6</text>
<text x="132.2" y="139.9">5</text>
<text x="136.9" y="141.3">4</text>
<text x="145.4" y="143.6">1N4007</text>
<text x="147.8" y="141.5">D5</text>
<text x="151.6" y="141.3">2</text>
<text x="165.1" y="139.1">15k</text>
<text x="168.5" y="140.3">1</text>
<text x="170.6" y="142.1">C7</text>
<text x="174.3" y="142.3">1</text>
<text x="175.9" y="141.5" transform="rotate(-90 175.9 141.5)">+</text>
<text x="178.1" y="142.1">C8</text>
<text x="181.6" y="142.3">1</text>
<text x="183.2" y="141.5" transform="rotate(-90 183.2 141.5)">+</text>
<text x="184.7" y="142.5">C9</text>
<text x="188.8" y="142.3">1</text>
<text x="190.4" y="141.5" transform="rotate(-90 190.4 141.5)">+</text>
<text x="235.2" y="142.1">D13</text>
<text x="235.5" y="143.8">10V</text>
<text x="239.4" y="141.3">2</text>
<text x="241.3" y="142.1">2N7002</text>
<text x="246.7" y="143">3</text>
<text x="247.9" y="143.5">T5</text>
<text x="251.8" y="143.7">2D12</text>
<text x="267.7" y="142.7">1</text>
<text x="267.7" y="140">C20</text>
<text x="269.2" y="138.2">2</text>
<text x="269.9" y="142.7">2</text>
<text x="273.2" y="138.2">1</text>
<text x="275.8" y="138.2">1</text>
<text x="279.7" y="138.8">3</text>
<text x="293.3" y="139.6">1</text>
<text x="296.8" y="142.5">U15A</text>
<text x="300.1" y="141">2</text>
<text x="300.1" y="138.2">3</text>
<text x="312.3" y="138.2">7</text>
<text x="315.8" y="141.1">U15B</text>
<text x="319" y="139.6">6</text>
<text x="323.1" y="142">2</text>
<text x="323.8" y="140.7">100k</text>
<text x="324" y="139">R49</text>
<text x="332.4" y="139.5">2</text>
<text x="332.4" y="143.7">1</text>
<text x="333.3" y="142.5">10m</text>
<text x="333.5" y="140.8">R26</text>
<text x="107.2" y="149.9">12</text>
<text x="109.1" y="146.6">U3d</text>
<text x="120.8" y="148.5">8</text>
<text x="121.8" y="145.2">U3c</text>
<text x="125.6" y="149.9">10</text>
<text x="133.2" y="144.9">CD4011</text>
<text x="151.6" y="144.7">1</text>
<text x="165.1" y="148.4">4k7</text>
<text x="165.4" y="146.6">R4</text>
<text x="168.5" y="145.4">2</text>
<text x="168.5" y="149.6">1</text>
<text x="170.2" y="145.2">2,2mF 2</text>
<text x="177.5" y="145.2">2,2mF 2</text>
<text x="184.7" y="145.2">2,2mF 2</text>
<text x="236" y="149.7">R41</text>
<text x="239.4" y="148.5">1</text>
<text x="239.4" y="144.7">1</text>
<text x="242.4" y="147.2">2</text>
<text x="246.7" y="147.5">1</text>
<text x="251.8" y="147.2">1</text>
<text x="252.9" y="147.3">10V</text>
<text x="260" y="147.5">BC847B</text>
<text x="263.5" y="144.5">T7</text>
<text x="265.9" y="144">3</text>
<text x="265.9" y="148.2">2</text>
<text x="267" y="146.8">1</text>
<text x="268.4" y="144.2">1n</text>
<text x="273" y="146.8">1</text>
<text x="274.1" y="144.2">R37</text>
<text x="274.6" y="147.6">1k</text>
<text x="277" y="146.8">2</text>
<text x="279.7" y="148.8">1</text>
<text x="294.2" y="146.8">1</text>
<text x="294.2" y="144.2">C18</text>
<text x="294.6" y="148.3">470pF</text>
<text x="296.4" y="146.8">2</text>
<text x="304.8" y="148.7">R30</text>
<text x="313" y="146.8">1</text>
<text x="313.8" y="144.6">R20</text>
<text x="314.2" y="147.7">100k</text>
<text x="316.9" y="146.8">2</text>
<text x="325" y="146.8">1</text>
<text x="326.2" y="144.2">R25</text>
<text x="327.3" y="147.7">1k</text>
<text x="329" y="146.8">2</text>
<text x="107.2" y="152.7">13</text>
<text x="109.1" y="154.9">CD4011</text>
<text x="112.8" y="151.3">11</text>
<text x="120.8" y="151.3">9</text>
<text x="124.9" y="151.1">CD4011</text>
<text x="236.1" y="151.5">10k</text>
<text x="239.4" y="152.7">2</text>
<text x="275.9" y="150.1">R36</text>
<text x="276" y="151.8">27E</text>
<text x="279.7" y="153">2</text>
<text x="303.7" y="151.3">1</text>
<text x="304.6" y="152.5">100k</text>
<text x="304.7" y="154.2">R27</text>
<text x="307.6" y="151.3">2</text>
<text x="284.9" y="160.8">220k</text>
<text x="285.2" y="159">R47</text>
<text x="289.4" y="157.8">2</text>
<text x="289.4" y="162">1</text>
<text x="303.7" y="156.8">2</text>
<text x="305.3" y="157.9">1k</text>
<text x="307.6" y="156.8">1</text>
<text x="104.9" y="165.1">2</text>
<text x="105.9" y="166.2">300k</text>
<text x="106.3" y="162.8">R8</text>
<text x="108.9" y="165.1">1</text>
<text x="143.9" y="167.6">U1D</text>
<text x="270.6" y="165.2">T10</text>
<text x="274.2" y="164.8">3</text>
<text x="277" y="165.2">2N7002</text>
<text x="104.9" y="170.6">2</text>
<text x="105.9" y="171.7">33k</text>
<text x="106.3" y="168.3">R7</text>
<text x="108.9" y="170.6">1</text>
<text x="113" y="170.6">10</text>
<text x="113.9" y="173.4">9</text>
<text x="119.1" y="169">U1C</text>
<text x="120.6" y="172">8</text>
<text x="127.7" y="172">2</text>
<text x="128.6" y="173.1">1M</text>
<text x="129.1" y="169.7">R6</text>
<text x="131.7" y="172">1</text>
<text x="137.8" y="169.2">12</text>
<text x="137.8" y="172">13</text>
<text x="141.5" y="173.1">LM324AD</text>
<text x="145.4" y="170.6">14</text>
<text x="164.2" y="170.6">3</text>
<text x="164.2" y="173.4">2</text>
<text x="169.4" y="169">U1A</text>
<text x="170.9" y="172">1</text>
<text x="274.2" y="169.2">1</text>
<text x="277.3" y="168.9">2</text>
<text x="116" y="178.2">2</text>
<text x="116.7" y="174.5">LM324AD</text>
<text x="116.9" y="179.3">15k</text>
<text x="117.3" y="175.9">R9</text>
<text x="119.9" y="178.2">1</text>
<text x="127.7" y="175.2">D6</text>
<text x="128.4" y="178.2">1</text>
<text x="131.7" y="178.2">2</text>
<text x="142.3" y="178.2">2</text>
<text x="143.3" y="179.7">100nF</text>
<text x="143.3" y="175.6">C11</text>
<text x="144.6" y="178.2">1</text>
<text x="166.6" y="174.5">LM324AD</text>
<text x="261.7" y="178.5">4</text>
<text x="263.9" y="174.5">PC817X</text>
<text x="270.4" y="174.8">U6</text>
<text x="272.8" y="178.5">1</text>
<text x="112.5" y="182.8" transform="rotate(-90 112.5 182.8)">R17</text>
<text x="113.7" y="184.4">2</text>
<text x="113.7" y="180.2">1</text>
<text x="116" y="183.3" transform="rotate(-90 116 183.3)">10k</text>
<text x="299.7" y="184.8">C15</text>
<text x="303.5" y="184.9">2</text>
<text x="309" y="185">1</text>
<text x="332.6" y="181.3">1</text>
<text x="125.6" y="190">U4</text>
<text x="261.7" y="186.1">3</text>
<text x="269.8" y="191.8">680E</text>
<text x="270.1" y="190.1">R10</text>
<text x="272.8" y="186.1">2</text>
<text x="274.2" y="188.8">2</text>
<text x="298.7" y="187.2">220nF</text>
<text x="303.5" y="187.3">1</text>
<text x="305.6" y="186.3">R21</text>
<text x="305.6" y="188">2k7</text>
<text x="309" y="189.2">2</text>
<text x="310.4" y="189.4">100k</text>
<text x="310.7" y="187.7">R23</text>
<text x="314.5" y="190.6">2</text>
<text x="314.5" y="186.4">1</text>
<text x="124.6" y="193.7">1</text>
<text x="135.8" y="193.7">4</text>
<text x="142.7" y="198">120k</text>
<text x="143" y="196.3">R12</text>
<text x="146.8" y="195">2</text>
<text x="274.2" y="193">1</text>
<text x="293.8" y="195.9">D9</text>
<text x="298" y="193.6">2</text>
<text x="298" y="197.1">1</text>
<text x="300" y="194.9">R19</text>
<text x="300.4" y="196.6">1k</text>
<text x="303.5" y="197.8">2</text>
<text x="303.5" y="193.6">1</text>
<text x="305.6" y="194.2">R55</text>
<text x="305.6" y="195.9">2k7</text>
<text x="309" y="197.1">2</text>
<text x="309" y="193">1</text>
<text x="323.1" y="194.5">C19</text>
<text x="327.3" y="197.8">2</text>
<text x="327.3" y="195">1</text>
<text x="328.9" y="194.2" transform="rotate(-90 328.9 194.2)">+</text>
<text x="332.4" y="194.6">2</text>
<text x="333.8" y="193.2">D11</text>
<text x="337.4" y="193.1">J4</text>
<text x="337.4" y="197.6">PinHeader_1x02_G_2,54</text>
<text x="124.6" y="201.3">2</text>
<text x="125.6" y="203.5">PC817X</text>
<text x="135.8" y="201.3">3</text>
<text x="146.8" y="199.2">1</text>
<text x="146.8" y="203">3</text>
<text x="148" y="203.5">T2</text>
<text x="323.1" y="198.6">10uF</text>
<text x="332.4" y="198.2">1</text>
<text x="332.8" y="199.3">1N5408</text>
<text x="136.4" y="209">R11</text>
<text x="140.3" y="207.8">2</text>
<text x="142.5" y="207.1">2</text>
<text x="146.8" y="207.4">1</text>
<text x="148" y="206.5">2N7002</text>
<text x="156.8" y="206.9">2</text>
<text x="156.8" y="209.3">1100nF</text>
<text x="158.3" y="208">C10</text>
<text x="300" y="206.9">R22</text>
<text x="300.1" y="208.7">1k</text>
<text x="303.5" y="209.8">2</text>
<text x="303.5" y="205.7">1</text>
<text x="311.1" y="206.6">R24</text>
<text x="311.1" y="208.3">6k8</text>
<text x="314.5" y="209.5">2</text>
<text x="314.5" y="205.4">1</text>
<text x="136.5" y="210.7">10k</text>
<text x="140.3" y="211.9">1</text>
<text x="332.6" y="213.7">2</text>
</g>
<g font-size="1.2">
<text x="95.2" y="80.1">J1-1</text>
<text x="98.3" y="92.9">~</text>
<text x="125.2" y="92.9">~</text>
<text x="232.1" y="90.5">V50</text>
<text x="92.2" y="97.4">-</text>
<text x="103.3" y="99.4">+</text>
<text x="119" y="97.4">-</text>
<text x="130.2" y="99.4">+</text>
<text x="175" y="97">V50</text>
<text x="206.6" y="97.7">DAC_OFFSET_U</text>
<text x="96.4" y="103.9">~</text>
<text x="123.3" y="103.9">~</text>
<text x="182.9" y="104.3">V15</text>
<text x="207" y="105.3">U_DAC</text>
<text x="229.3" y="103.4">U5</text>
<text x="95.2" y="111.2">J1-2</text>
<text x="105" y="109.8">V15</text>
<text x="122.3" y="110.2">Pogo</text>
<text x="131.1" y="116.3">A</text>
<text x="139.1" y="116.3">C</text>
<text x="335.4" y="117.3">0B</text>
<text x="131.2" y="121.8">K</text>
<text x="139.2" y="121.8">E</text>
<text x="218.3" y="124.2">0A</text>
<text x="231.9" y="120.8">V-8A</text>
<text x="250.7" y="122.2">V50</text>
<text x="264.8" y="122.2">V50</text>
<text x="237.6" y="136.7">Pogo</text>
<text x="299" y="137.4">+</text>
<text x="306.5" y="132.2">I_ADC</text>
<text x="318" y="136">+</text>
<text x="334.7" y="135">Uprereg</text>
<text x="299.3" y="140.1">-</text>
<text x="318.2" y="138.7">-</text>
<text x="323.4" y="143.6">0B</text>
<text x="243.3" y="153.5">DAC_ON_OFF</text>
<text x="311.7" y="150.5">DAC_OFFSET_I</text>
<text x="312.1" y="156">I_DAC</text>
<text x="97.8" y="161.1">Uprereg</text>
<text x="273.4" y="160.8">0B</text>
<text x="97.8" y="167">DAC_PRE</text>
<text x="254.8" y="174.9">CC-1</text>
<text x="263.3" y="178.7">C</text>
<text x="271.4" y="178.7">A</text>
<text x="254.5" y="181.8">CC-2</text>
<text x="263.3" y="184.2">E</text>
<text x="271.3" y="184.2">K</text>
<text x="118.8" y="189.7">100Hz-A</text>
<text x="145" y="188.7">V15</text>
<text x="118.8" y="197">100Hz-K</text>
<text x="126.2" y="193.8">A</text>
<text x="134.3" y="193.8">C</text>
<text x="273.1" y="197.3">V-5B</text>
<text x="315.1" y="193.2">U_ADC</text>
<text x="126.4" y="199.4">K</text>
<text x="134.4" y="199.4">E</text>
<text x="331" y="217.6">0A</text>
</g>
<g font-size=".8">
<text x="223.1" y="104.8">OPA453</text>
<text x="334.7" y="180.3">OUTPUT +</text>
<text x="335.4" y="212.4">OUTPUT -</text>
</g>
<g font-size=".6">
<text x="229.8" y="107.9">+</text>
<text x="229.8" y="112.4">-</text>
<text x="230.1" y="113">NC</text>
<text x="232.2" y="108.2">V+</text>
<text x="232.2" y="111.7">V-</text>
<text x="233.4" y="111">PA</text>
<text x="235.8" y="109.9">F</text>
</g>
</svg>
